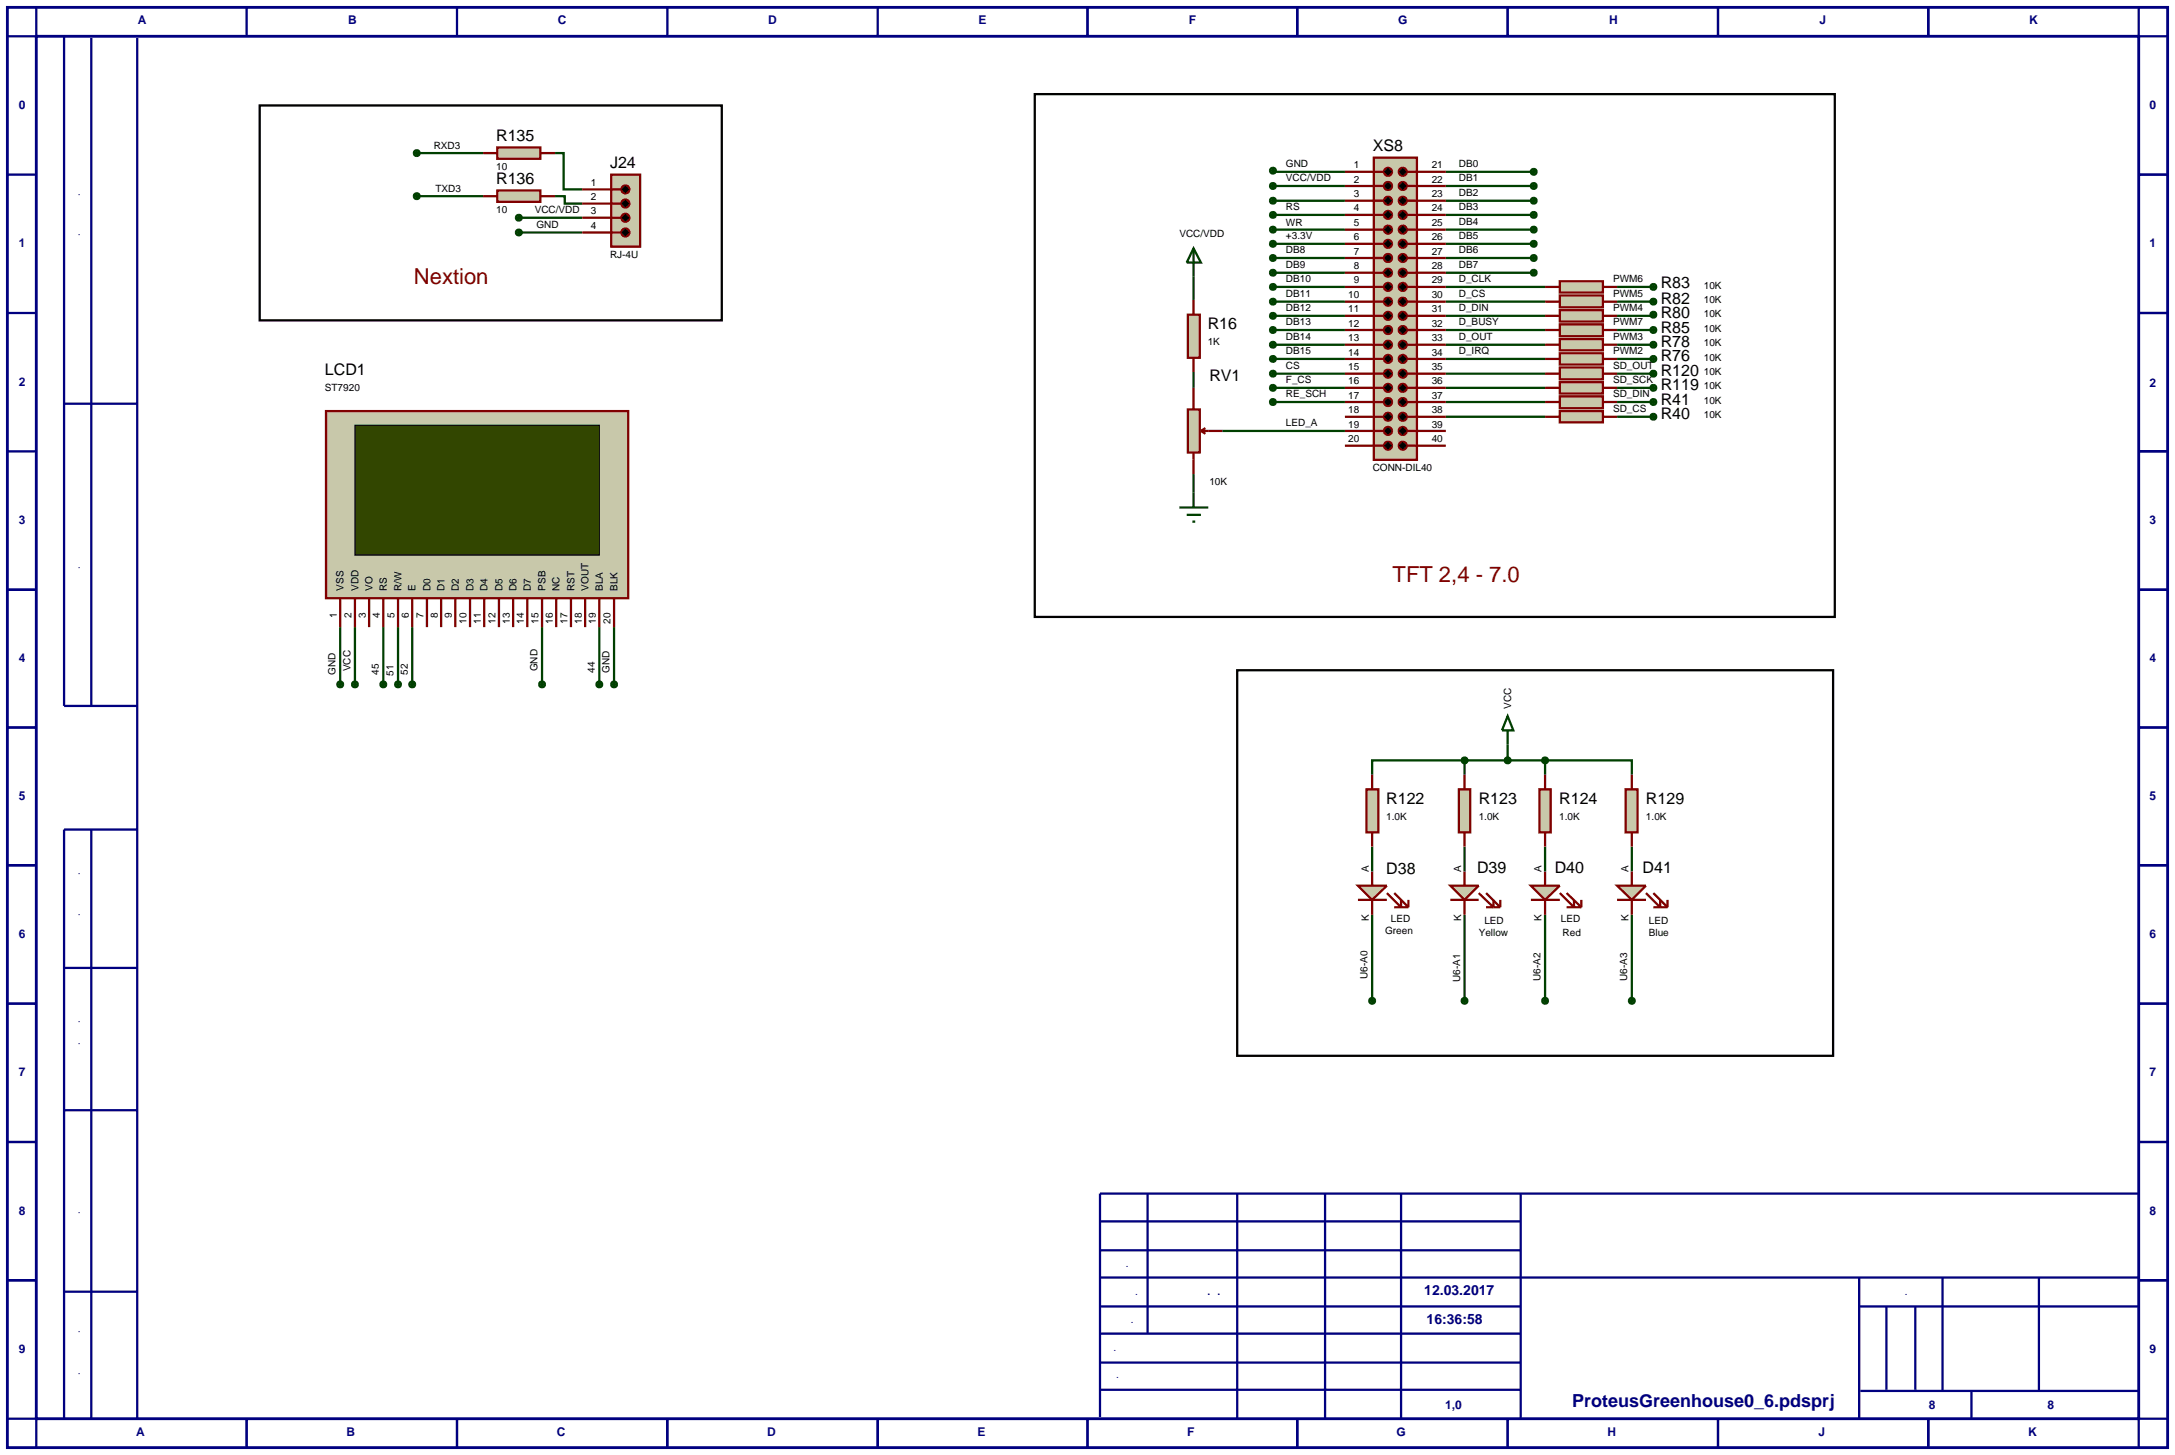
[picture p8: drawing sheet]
<svg xmlns="http://www.w3.org/2000/svg" width="384mm" height="257mm" viewBox="0 0 384 257" stroke-linecap="round" stroke-linejoin="round" font-family="sans-serif">
<path d="M1.3 1.3h381v254h-381zM6.4 6.4h370.8v243.8h-370.8z" fill="none" stroke="#000080" stroke-width=".5"/>
<g fill="none" stroke="#000080" stroke-width=".4">
<path d="M6.4 1.3v5.1h-5.1M11.3 6.4v118.1h12.9M16.1 6.7v117.8M24.2 6.7v243.5M43.5 1.3v5.1M80.6 1.3v5.1M117.7 1.3v5.1M154.8 1.3v5.1M191.8 1.3v5.1M228.8 1.3v5.1M265.9 1.3v5.1M303 1.3v5.1"/>
<path d="M340.1 1.3v5.1M377.2 1.3v5.1h5.1M1.3 30.8h5.1M377.2 30.8h5.1M1.3 55.2h5.1M377.2 55.2h5.1M1.3 79.6h5.1M11.3 71.2h12.9M377.2 79.6h5.1M1.3 104h5.1M377.2 104h5.1M1.3 128.3h5.1"/>
<path d="M377.2 128.3h5.1M1.3 152.6h5.1M16.1 146.3v103.9M24.2 146.3h-12.9v103.9M377.2 152.6h5.1M1.3 177h5.1M11.3 170.7h12.9M377.2 177h5.1M11.3 195.8h12.9M1.3 201.4h5.1M194 215.4h74.2M202.4 210.5v24.7"/>
<path d="M218.2 210.5v39.7M233.7 210.5v39.7M247.1 210.5v39.7M268.2 210.5v39.7M377.2 210.5h-183.2v39.4M377.2 201.4h5.1M1.3 225.8h5.1M11.3 227.8h12.9M194 230.4h74.2M194 225.3h183.2M194 220.5h74.2M194 235.2h74.2"/>
<path d="M327.9 230.4h49.3M327.9 225.3v24.9M332.7 230.4v14.7M337.8 230.4v14.7M342.6 225.3v20M359.6 225.3v20M377.2 225.8h5.1M1.3 250.2h5.1v5.1M43.5 250.2v5.1M80.6 250.2v5.1M117.7 250.2v5.1M154.8 250.2v5.1"/>
<path d="M191.8 250.2v5.1M194 240.3h74.2M194 245.1h74.2M228.8 250.2v5.1M265.9 250.2v5.1M303 250.2v5.1M328.1 245.3h49.1M340.1 250.2v5.1M347.7 245.3v4.9M382.3 250.2h-5.1v5.1"/>
</g>
<g fill="none" stroke="#004000" stroke-width=".4">
<path d="M73.5 27h11.7M73.5 34.6h11.7M91.5 38.4h11.2M97.9 27h1.5v6.4h3.3M97.9 34.6h1.7v1.3h3.1M224.5 30.1v.2h12.7M224.5 32.8h12.7M224.5 35.4h12.7M224.5 37.9h12.7M255 32.8h15.5M255 35.4h15.5M255 37.9h15.5"/>
<path d="M255 30.3h15.5M91.5 41h11.2M210.5 48.8v4.1M224.5 40.5h12.7M224.5 43h12.7M224.5 45.5h12.7M224.5 48.1h12.7M224.5 50.6h12.7M224.5 58.2h12.7M224.5 55.7h12.7M224.5 53.2h12.7M255 40.5h15.5"/>
<path d="M255 43h15.5M255 45.5h15.5M255 48.1h15.5M255 50.6h17.5M255 58.2h17.5M255 55.7h17.5M255 53.2h17.5M285.2 50.6h6.4M285.2 58.2h6.4M285.2 53.2h6.4M291.6 55.5v.2h-6.4M210.5 65.6v2.8"/>
<path d="M215.6 76h21.6M224.5 70.9h12.7M224.5 68.4h12.7M224.5 65.9h12.7M224.5 63.3h12.7M224.5 60.8h12.7M255 70.9h17.5M255 68.4h17.5M255 65.9h17.5M255 63.3h17.5M255 60.8h17.5M255 73.5h17.5"/>
<path d="M285.2 70.9h6.4M285.2 68.4h6.4M285.2 65.9h6.4M285.2 63.3h6.4M285.2 60.8h6.4M285.2 73.5h6.4M210.5 83.6v3.3M60 110.6v10.1M62.6 110.6v10.1M67.6 110.6v10.1M70.2 110.6v10.1M72.7 110.6v10.1"/>
<path d="M95.6 110.6v10.1M105.7 110.6v10.1M108.3 110.6v10.1M258.3 134.1h-16.3v2.5M258.3 134.1v2.5M258.3 134.1h14.2M265.9 131.3v2.8M272.5 134.1h15.3v2.5M272.5 134.1v2.5M242 149.3v4.4M258.3 149.3v4.4M272.5 149.3v4.4"/>
<path d="M287.8 149.3v4.4M242 161.3v15.2M258.3 161.3v15.2M272.5 161.3v15.2M287.8 161.3v15.2"/>
</g>
<path d="M107.8 30.8h5.1v12.7h-5.1z" fill="#c8c8aa" stroke="#800000" stroke-width=".4"/>
<path d="M102.7 33.4h6.9M102.7 35.9h6.9M102.7 38.4h6.9M102.7 41h6.9" fill="none" stroke="#800000" stroke-width=".4"/>
<g fill="#000" stroke="#800000" stroke-width=".4">
<path d="M109.8 32.9l.5-.2-.7 .7zM110.3 32.7a.68 .68 0 0 1 .7 .7zM110.3 34.1l.7-.7a.68 .68 0 0 1-.7 .7zM109.6 33.4l.7 .7a.68 .68 0 0 1-.7-.7z"/>
<path d="M109.8 35.4l.5-.2-.7 .7zM110.3 35.2a.68 .68 0 0 1 .7 .7zM110.3 36.6l.7-.7a.68 .68 0 0 1-.7 .7zM109.6 35.9l.7 .7a.68 .68 0 0 1-.7-.7z"/>
<path d="M109.8 37.9l.5-.2-.7 .7zM110.3 37.7a.68 .68 0 0 1 .7 .7zM111 38.4a.68 .68 0 0 1-.7 .7zM109.6 38.4l.7 .7a.68 .68 0 0 1-.7-.7z"/>
<path d="M109.8 40.5l.5-.2-.7 .7zM110.3 40.3a.68 .68 0 0 1 .7 .7zM111 41a.68 .68 0 0 1-.7 .7zM109.6 41l.7 .7a.68 .68 0 0 1-.7-.7z"/>
</g>
<path d="M109.6 33.4l.7-.7 .7 .7-.7 .7zM110.3 35.2l.7 .7-.7 .7-.7-.7zM110.3 37.7l.7 .7-.7 .7-.7-.7zM109.6 41l.7-.7 .7 .7-.7 .7z" fill="#000"/>
<path d="M91.2 38l.3-.1-.5 .5zM91.5 37.9l.3 .1 .2 .4zM92 38.4l-.1 .3-.4 .2zM91 38.4l.5 .5-.4-.2z" fill="#004000" stroke="#004000" stroke-width=".4"/>
<path d="M91.5 37.9l.5 .5-.5 .5-.5-.5z" fill="#004000"/>
<path d="M91.2 40.6l.3-.1-.5 .5zM91.5 40.5l.3 .1 .2 .4zM92 41l-.1 .3-.4 .2zM91 41l.5 .5-.4-.2z" fill="#004000" stroke="#004000" stroke-width=".4"/>
<path d="M91 41l.5-.5 .5 .5-.5 .5z" fill="#004000"/>
<path d="M87.7 26h7.6v2h-7.6z" fill="#c8c8aa" stroke="#800000" stroke-width=".4"/>
<path d="M85.2 27h2.5M95.3 27h2.6" fill="none" stroke="#800000" stroke-width=".4"/>
<path d="M87.7 33.6h7.6v2h-7.6z" fill="#c8c8aa" stroke="#800000" stroke-width=".4"/>
<path d="M85.2 34.6h2.5M95.3 34.6h2.6" fill="none" stroke="#800000" stroke-width=".4"/>
<path d="M73.2 26.6l.3-.1-.5 .5zM73.5 26.5l.3 .1 .2 .4zM74 27l-.2 .4-.3 .1zM73 27l.5 .5-.4-.2z" fill="#004000" stroke="#004000" stroke-width=".4"/>
<path d="M73 27l.5-.5 .5 .5-.5 .5z" fill="#004000"/>
<path d="M73.2 34.2l.3-.1-.5 .5zM73.5 34.1l.4 .2 .1 .3zM73.5 35.1l.5-.5-.2 .4zM73 34.6l.5 .5-.4-.2z" fill="#004000" stroke="#004000" stroke-width=".4"/>
<path d="M73.5 34.1l.5 .5-.5 .5-.5-.5z" fill="#004000"/>
<path d="M45.8 18.6h81.5v37.9h-81.5z" fill="none" stroke="#000" stroke-width=".4"/>
<path d="M57.5 72.5h53.3v33h-53.3z" fill="#c8c8aa" stroke="#800000" stroke-width=".4"/>
<path d="M62.6 75h43.1v22.9h-43.1z" fill="#324600" stroke="#000" stroke-width=".2"/>
<g fill="none" stroke="#800000" stroke-width=".4">
<path d="M60 105.5v5.1M62.6 105.5v5.1M65.1 105.5v5.1M67.6 105.5v5.1M70.2 105.5v5.1M72.7 105.5v5.1M75.3 105.5v5.1M77.8 105.5v5.1M80.3 105.5v5.1M82.9 105.5v5.1M85.4 105.5v5.1M88 105.5v5.1"/>
<path d="M90.5 105.5v5.1M93 105.5v5.1M95.6 105.5v5.1M98.1 105.5v5.1M100.7 105.5v5.1M103.2 105.5v5.1M105.7 105.5v5.1M108.3 105.5v5.1"/>
</g>
<path d="M59.6 120.4l.4-.2-.5 .5zM60 120.2l.4 .2 .1 .3zM60 121.2l.5-.5-.1 .3zM59.5 120.7l.5 .5-.3-.1z" fill="#004000" stroke="#004000" stroke-width=".4"/>
<path d="M59.5 120.7l.5-.5 .5 .5-.5 .5z" fill="#004000"/>
<path d="M62.2 120.4l.4-.2-.5 .5zM62.6 120.2l.4 .2 .1 .3zM63.1 120.7l-.1 .3-.4 .2zM62.1 120.7l.5 .5-.3-.1z" fill="#004000" stroke="#004000" stroke-width=".4"/>
<path d="M62.1 120.7l.5-.5 .5 .5-.5 .5z" fill="#004000"/>
<path d="M67.3 120.3l.3-.1-.5 .5zM67.6 120.2l.4 .2 .1 .3zM67.6 121.2l.5-.5-.1 .3zM67.1 120.7l.5 .5-.4-.2z" fill="#004000" stroke="#004000" stroke-width=".4"/>
<path d="M67.6 120.2l.5 .5-.5 .5-.5-.5z" fill="#004000"/>
<path d="M108 120.3l.3-.1-.5 .5zM108.3 120.2l.3 .1 .2 .4zM108.8 120.7l-.2 .4-.3 .1zM107.8 120.7l.5 .5-.3-.1z" fill="#004000" stroke="#004000" stroke-width=".4"/>
<path d="M108.3 120.2l.5 .5-.5 .5-.5-.5z" fill="#004000"/>
<path d="M105.4 120.3l.3-.1-.5 .5zM105.7 120.2l.4 .2 .1 .3zM106.2 120.7l-.1 .3-.4 .2zM105.2 120.7l.5 .5-.4-.2z" fill="#004000" stroke="#004000" stroke-width=".4"/>
<path d="M105.7 120.2l.5 .5-.5 .5-.5-.5z" fill="#004000"/>
<path d="M69.9 120.3l.3-.1-.5 .5zM70.2 120.2l.3 .1 .2 .4zM70.7 120.7l-.2 .4-.3 .1zM69.7 120.7l.5 .5-.4-.2z" fill="#004000" stroke="#004000" stroke-width=".4"/>
<path d="M70.2 120.2l.5 .5-.5 .5-.5-.5z" fill="#004000"/>
<path d="M72.3 120.4l.4-.2-.5 .5zM72.7 120.2l.4 .2 .1 .3zM72.7 121.2l.5-.5-.1 .3zM72.2 120.7l.5 .5-.3-.1z" fill="#004000" stroke="#004000" stroke-width=".4"/>
<path d="M72.2 120.7l.5-.5 .5 .5-.5 .5z" fill="#004000"/>
<path d="M95.3 120.3l.3-.1-.5 .5zM95.6 120.2l.3 .1 .2 .4zM96.1 120.7l-.2 .4-.3 .1zM95.1 120.7l.5 .5-.3-.1z" fill="#004000" stroke="#004000" stroke-width=".4"/>
<path d="M95.6 120.2l.5 .5-.5 .5-.5-.5z" fill="#004000"/>
<path d="M242.3 27.8h7.6v53.3h-7.6z" fill="#c8c8aa" stroke="#800000" stroke-width=".4"/>
<g fill="none" stroke="#800000" stroke-width=".4">
<path d="M237.2 30.3h6.9M237.2 32.8h6.9M237.2 35.4h6.9M237.2 37.9h6.9M248.1 30.3h6.9M248.1 32.8h6.9M248.1 35.4h6.9M248.1 37.9h6.9M237.2 40.5h6.9M237.2 43h6.9M237.2 45.5h6.9M237.2 48.1h6.9"/>
<path d="M237.2 50.6h6.9M237.2 53.2h6.9M237.2 55.7h6.9M237.2 58.2h6.9M248.1 40.5h6.9M248.1 43h6.9M248.1 45.5h6.9M248.1 48.1h6.9M248.1 50.6h6.9M248.1 53.2h6.9M248.1 55.7h6.9M248.1 58.2h6.9"/>
<path d="M237.2 60.8h6.9M237.2 63.3h6.9M237.2 65.9h6.9M237.2 68.4h6.9M237.2 70.9h6.9M237.2 73.5h6.9M237.2 76h6.9M237.2 78.6h6.9M248.1 60.8h6.9M248.1 63.3h6.9M248.1 65.9h6.9M248.1 68.4h6.9"/>
<path d="M248.1 70.9h6.9M248.1 73.5h6.9M248.1 76h6.9M248.1 78.6h6.9"/>
</g>
<g fill="#000" stroke="#800000" stroke-width=".4">
<path d="M244.3 29.8l.5-.2-.7 .7zM244.8 29.6a.68 .68 0 0 1 .7 .7zM244.8 31l.7-.7a.68 .68 0 0 1-.7 .7zM244.1 30.3l.7 .7a.68 .68 0 0 1-.7-.7z"/>
<path d="M244.3 32.3l.5-.2-.7 .7zM244.8 32.1a.68 .68 0 0 1 .7 .7zM245.5 32.8a.68 .68 0 0 1-.7 .7zM244.1 32.8l.7 .7a.68 .68 0 0 1-.7-.7z"/>
<path d="M244.3 34.9l.5-.2-.7 .7zM244.8 34.7a.68 .68 0 0 1 .7 .7zM245.5 35.4a.68 .68 0 0 1-.7 .7zM244.1 35.4l.7 .7a.68 .68 0 0 1-.7-.7z"/>
<path d="M244.3 37.4l.5-.2-.7 .7zM244.8 37.2a.68 .68 0 0 1 .7 .7zM244.8 38.6l.7-.7a.68 .68 0 0 1-.7 .7zM244.1 37.9l.7 .7a.68 .68 0 0 1-.7-.7z"/>
<path d="M246.9 29.8l.5-.2-.7 .7zM247.4 29.6a.68 .68 0 0 1 .7 .7zM247.4 31l.7-.7a.68 .68 0 0 1-.7 .7zM246.7 30.3l.7 .7a.68 .68 0 0 1-.7-.7z"/>
<path d="M246.9 32.3l.5-.2-.7 .7zM247.4 32.1a.68 .68 0 0 1 .7 .7zM248.1 32.8a.68 .68 0 0 1-.7 .7zM246.7 32.8l.7 .7a.68 .68 0 0 1-.7-.7z"/>
<path d="M246.9 34.9l.5-.2-.7 .7zM247.4 34.7a.68 .68 0 0 1 .7 .7zM248.1 35.4a.68 .68 0 0 1-.7 .7zM246.7 35.4l.7 .7a.68 .68 0 0 1-.7-.7z"/>
<path d="M246.9 37.4l.5-.2-.7 .7zM247.4 37.2a.68 .68 0 0 1 .7 .7zM247.4 38.6l.7-.7a.68 .68 0 0 1-.7 .7zM246.7 37.9l.7 .7a.68 .68 0 0 1-.7-.7z"/>
<path d="M244.3 40l.5-.2-.7 .7zM244.8 39.8a.68 .68 0 0 1 .7 .7zM244.8 41.2l.7-.7a.68 .68 0 0 1-.7 .7zM244.1 40.5l.7 .7a.68 .68 0 0 1-.7-.7z"/>
<path d="M244.3 42.5l.5-.2-.7 .7zM244.8 42.3a.68 .68 0 0 1 .7 .7zM244.8 43.7l.7-.7a.68 .68 0 0 1-.7 .7zM244.1 43l.7 .7a.68 .68 0 0 1-.7-.7z"/>
<path d="M244.3 45l.5-.2-.7 .7zM244.8 44.8a.68 .68 0 0 1 .7 .7zM245.5 45.5a.68 .68 0 0 1-.7 .7zM244.1 45.5l.7 .7a.68 .68 0 0 1-.7-.7z"/>
<path d="M244.3 47.6l.5-.2-.7 .7zM244.8 47.4a.68 .68 0 0 1 .7 .7zM245.5 48.1a.68 .68 0 0 1-.7 .7zM244.1 48.1l.7 .7a.68 .68 0 0 1-.7-.7z"/>
<path d="M244.3 50.1l.5-.2-.7 .7zM244.8 49.9a.68 .68 0 0 1 .7 .7zM244.8 51.3l.7-.7a.68 .68 0 0 1-.7 .7zM244.1 50.6l.7 .7a.68 .68 0 0 1-.7-.7z"/>
<path d="M244.3 52.7l.5-.2-.7 .7zM244.8 52.5a.68 .68 0 0 1 .7 .7zM244.8 53.9l.7-.7a.68 .68 0 0 1-.7 .7zM244.1 53.2l.7 .7a.68 .68 0 0 1-.7-.7z"/>
<path d="M244.3 55.2l.5-.2-.7 .7zM244.8 55a.68 .68 0 0 1 .7 .7zM244.8 56.4l.7-.7a.68 .68 0 0 1-.7 .7zM244.1 55.7l.7 .7a.68 .68 0 0 1-.7-.7z"/>
<path d="M244.3 57.7l.5-.2-.7 .7zM244.8 57.5a.68 .68 0 0 1 .7 .7zM245.5 58.2a.68 .68 0 0 1-.7 .7zM244.1 58.2l.7 .7a.68 .68 0 0 1-.7-.7z"/>
<path d="M246.9 40l.5-.2-.7 .7zM247.4 39.8a.68 .68 0 0 1 .7 .7zM247.4 41.2l.7-.7a.68 .68 0 0 1-.7 .7zM246.7 40.5l.7 .7a.68 .68 0 0 1-.7-.7z"/>
<path d="M246.9 42.5l.5-.2-.7 .7zM247.4 42.3a.68 .68 0 0 1 .7 .7zM247.4 43.7l.7-.7a.68 .68 0 0 1-.7 .7zM246.7 43l.7 .7a.68 .68 0 0 1-.7-.7z"/>
<path d="M246.9 45l.5-.2-.7 .7zM247.4 44.8a.68 .68 0 0 1 .7 .7zM248.1 45.5a.68 .68 0 0 1-.7 .7zM246.7 45.5l.7 .7a.68 .68 0 0 1-.7-.7z"/>
<path d="M246.9 47.6l.5-.2-.7 .7zM247.4 47.4a.68 .68 0 0 1 .7 .7zM248.1 48.1a.68 .68 0 0 1-.7 .7zM246.7 48.1l.7 .7a.68 .68 0 0 1-.7-.7z"/>
<path d="M246.9 50.1l.5-.2-.7 .7zM247.4 49.9a.68 .68 0 0 1 .7 .7zM247.4 51.3l.7-.7a.68 .68 0 0 1-.7 .7zM246.7 50.6l.7 .7a.68 .68 0 0 1-.7-.7z"/>
<path d="M246.9 52.7l.5-.2-.7 .7zM247.4 52.5a.68 .68 0 0 1 .7 .7zM247.4 53.9l.7-.7a.68 .68 0 0 1-.7 .7zM246.7 53.2l.7 .7a.68 .68 0 0 1-.7-.7z"/>
<path d="M246.9 55.2l.5-.2-.7 .7zM247.4 55a.68 .68 0 0 1 .7 .7zM247.4 56.4l.7-.7a.68 .68 0 0 1-.7 .7zM246.7 55.7l.7 .7a.68 .68 0 0 1-.7-.7z"/>
<path d="M246.9 57.7l.5-.2-.7 .7zM247.4 57.5a.68 .68 0 0 1 .7 .7zM248.1 58.2a.68 .68 0 0 1-.7 .7zM246.7 58.2l.7 .7a.68 .68 0 0 1-.7-.7z"/>
<path d="M244.3 60.3l.5-.2-.7 .7zM244.8 60.1a.68 .68 0 0 1 .7 .7zM245.5 60.8a.68 .68 0 0 1-.7 .7zM244.1 60.8l.7 .7a.68 .68 0 0 1-.7-.7z"/>
<path d="M244.3 62.8l.5-.2-.7 .7zM244.8 62.6a.68 .68 0 0 1 .7 .7zM244.8 64l.7-.7a.68 .68 0 0 1-.7 .7zM244.1 63.3l.7 .7a.68 .68 0 0 1-.7-.7z"/>
<path d="M244.3 65.4l.5-.2-.7 .7zM244.8 65.2a.68 .68 0 0 1 .7 .7zM244.8 66.6l.7-.7a.68 .68 0 0 1-.7 .7zM244.1 65.9l.7 .7a.68 .68 0 0 1-.7-.7z"/>
<path d="M244.3 67.9l.5-.2-.7 .7zM244.8 67.7a.68 .68 0 0 1 .7 .7zM244.8 69.1l.7-.7a.68 .68 0 0 1-.7 .7zM244.1 68.4l.7 .7a.68 .68 0 0 1-.7-.7z"/>
<path d="M244.3 70.4l.5-.2-.7 .7zM244.8 70.2a.68 .68 0 0 1 .7 .7zM245.5 70.9a.68 .68 0 0 1-.7 .7zM244.1 70.9l.7 .7a.68 .68 0 0 1-.7-.7z"/>
<path d="M244.3 73l.5-.2-.7 .7zM244.8 72.8a.68 .68 0 0 1 .7 .7zM245.5 73.5a.68 .68 0 0 1-.7 .7zM244.1 73.5l.7 .7a.68 .68 0 0 1-.7-.7z"/>
<path d="M244.3 75.5l.5-.2-.7 .7zM244.8 75.3a.68 .68 0 0 1 .7 .7zM244.8 76.7l.7-.7a.68 .68 0 0 1-.7 .7zM244.1 76l.7 .7a.68 .68 0 0 1-.7-.7z"/>
<path d="M244.3 78.1l.5-.2-.7 .7zM244.8 77.9a.68 .68 0 0 1 .7 .7zM244.8 79.3l.7-.7a.68 .68 0 0 1-.7 .7zM244.1 78.6l.7 .7a.68 .68 0 0 1-.7-.7z"/>
<path d="M246.9 60.3l.5-.2-.7 .7zM247.4 60.1a.68 .68 0 0 1 .7 .7zM248.1 60.8a.68 .68 0 0 1-.7 .7zM246.7 60.8l.7 .7a.68 .68 0 0 1-.7-.7z"/>
<path d="M246.9 62.8l.5-.2-.7 .7zM247.4 62.6a.68 .68 0 0 1 .7 .7zM247.4 64l.7-.7a.68 .68 0 0 1-.7 .7zM246.7 63.3l.7 .7a.68 .68 0 0 1-.7-.7z"/>
<path d="M246.9 65.4l.5-.2-.7 .7zM247.4 65.2a.68 .68 0 0 1 .7 .7zM247.4 66.6l.7-.7a.68 .68 0 0 1-.7 .7zM246.7 65.9l.7 .7a.68 .68 0 0 1-.7-.7z"/>
<path d="M246.9 67.9l.5-.2-.7 .7zM247.4 67.7a.68 .68 0 0 1 .7 .7zM247.4 69.1l.7-.7a.68 .68 0 0 1-.7 .7zM246.7 68.4l.7 .7a.68 .68 0 0 1-.7-.7z"/>
<path d="M246.9 70.4l.5-.2-.7 .7zM247.4 70.2a.68 .68 0 0 1 .7 .7zM248.1 70.9a.68 .68 0 0 1-.7 .7zM246.7 70.9l.7 .7a.68 .68 0 0 1-.7-.7z"/>
<path d="M246.9 73l.5-.2-.7 .7zM247.4 72.8a.68 .68 0 0 1 .7 .7zM247.4 74.2l.7-.7a.68 .68 0 0 1-.7 .7zM246.7 73.5l.7 .7a.68 .68 0 0 1-.7-.7z"/>
<path d="M246.9 75.5l.5-.2-.7 .7zM247.4 75.3a.68 .68 0 0 1 .7 .7zM247.4 76.7l.7-.7a.68 .68 0 0 1-.7 .7zM246.7 76l.7 .7a.68 .68 0 0 1-.7-.7z"/>
<path d="M246.9 78.1l.5-.2-.7 .7zM247.4 77.9a.68 .68 0 0 1 .7 .7zM247.4 79.3l.7-.7a.68 .68 0 0 1-.7 .7zM246.7 78.6l.7 .7a.68 .68 0 0 1-.7-.7z"/>
</g>
<g fill="#000">
<path d="M244.8 29.6l.7 .7-.7 .7-.7-.7zM244.1 32.8l.7-.7 .7 .7-.7 .7zM244.1 35.4l.7-.7 .7 .7-.7 .7zM244.1 37.9l.7-.7 .7 .7-.7 .7zM247.4 29.6l.7 .7-.7 .7-.7-.7zM246.7 32.8l.7-.7 .7 .7-.7 .7zM246.7 35.4l.7-.7 .7 .7-.7 .7zM246.7 37.9l.7-.7 .7 .7-.7 .7zM244.1 40.5l.7-.7 .7 .7-.7 .7zM244.8 42.3l.7 .7-.7 .7-.7-.7zM244.1 45.5l.7-.7 .7 .7-.7 .7zM244.1 48.1l.7-.7 .7 .7-.7 .7z"/>
<path d="M244.1 50.6l.7-.7 .7 .7-.7 .7zM244.1 53.2l.7-.7 .7 .7-.7 .7zM244.8 55l.7 .7-.7 .7-.7-.7zM244.1 58.2l.7-.7 .7 .7-.7 .7zM246.7 40.5l.7-.7 .7 .7-.7 .7zM247.4 42.3l.7 .7-.7 .7-.7-.7zM246.7 45.5l.7-.7 .7 .7-.7 .7zM247.4 47.4l.7 .7-.7 .7-.7-.7zM246.7 50.6l.7-.7 .7 .7-.7 .7zM246.7 53.2l.7-.7 .7 .7-.7 .7zM247.4 55l.7 .7-.7 .7-.7-.7zM247.4 57.5l.7 .7-.7 .7-.7-.7z"/>
<path d="M244.1 60.8l.7-.7 .7 .7-.7 .7zM244.1 63.3l.7-.7 .7 .7-.7 .7zM244.1 65.9l.7-.7 .7 .7-.7 .7zM244.8 67.7l.7 .7-.7 .7-.7-.7zM244.1 70.9l.7-.7 .7 .7-.7 .7zM244.1 73.5l.7-.7 .7 .7-.7 .7zM244.1 76l.7-.7 .7 .7-.7 .7zM244.1 78.6l.7-.7 .7 .7-.7 .7zM246.7 60.8l.7-.7 .7 .7-.7 .7zM246.7 63.3l.7-.7 .7 .7-.7 .7zM246.7 65.9l.7-.7 .7 .7-.7 .7zM247.4 67.7l.7 .7-.7 .7-.7-.7z"/>
<path d="M246.7 70.9l.7-.7 .7 .7-.7 .7zM247.4 72.8l.7 .7-.7 .7-.7-.7zM247.4 75.3l.7 .7-.7 .7-.7-.7zM246.7 78.6l.7-.7 .7 .7-.7 .7z"/>
</g>
<path d="M224.2 29.7l.3-.1-.5 .5zM224.5 29.6l.4 .2 .1 .3zM225 30.1l-.2 .4-.3 .1zM224 30.1l.5 .5-.4-.2z" fill="#004000" stroke="#004000" stroke-width=".4"/>
<path d="M224.5 29.6l.5 .5-.5 .5-.5-.5z" fill="#004000"/>
<path d="M224.1 32.5l.4-.2-.5 .5zM224.5 32.3l.3 .1 .2 .4zM225 32.8l-.1 .3-.4 .2zM224 32.8l.5 .5-.4-.2z" fill="#004000" stroke="#004000" stroke-width=".4"/>
<path d="M224 32.8l.5-.5 .5 .5-.5 .5z" fill="#004000"/>
<path d="M224.1 35.1l.4-.2-.5 .5zM224.5 34.9l.3 .1 .2 .4zM225 35.4l-.1 .3-.4 .2zM224 35.4l.5 .5-.4-.2z" fill="#004000" stroke="#004000" stroke-width=".4"/>
<path d="M224 35.4l.5-.5 .5 .5-.5 .5z" fill="#004000"/>
<path d="M224.2 37.5l.3-.1-.5 .5zM224.5 37.4l.3 .1 .2 .4zM225 37.9l-.1 .3-.4 .2zM224 37.9l.5 .5-.4-.2z" fill="#004000" stroke="#004000" stroke-width=".4"/>
<path d="M224 37.9l.5-.5 .5 .5-.5 .5z" fill="#004000"/>
<path d="M224.1 40.2l.4-.2-.5 .5zM224.5 40l.3 .1 .2 .4zM225 40.5l-.1 .3-.4 .2zM224 40.5l.5 .5-.4-.2z" fill="#004000" stroke="#004000" stroke-width=".4"/>
<path d="M224 40.5l.5-.5 .5 .5-.5 .5z" fill="#004000"/>
<path d="M224.2 42.6l.3-.1-.5 .5zM224.5 42.5l.4 .2 .1 .3zM225 43l-.2 .4-.3 .1zM224 43l.5 .5-.4-.2z" fill="#004000" stroke="#004000" stroke-width=".4"/>
<path d="M224.5 42.5l.5 .5-.5 .5-.5-.5z" fill="#004000"/>
<path d="M224.1 45.2l.4-.2-.5 .5zM224.5 45l.3 .1 .2 .4zM225 45.5l-.1 .3-.4 .2zM224 45.5l.5 .5-.4-.2z" fill="#004000" stroke="#004000" stroke-width=".4"/>
<path d="M224 45.5l.5-.5 .5 .5-.5 .5z" fill="#004000"/>
<path d="M224.1 47.8l.4-.2-.5 .5zM224.5 47.6l.3 .1 .2 .4zM225 48.1l-.1 .3-.4 .2zM224 48.1l.5 .5-.4-.2z" fill="#004000" stroke="#004000" stroke-width=".4"/>
<path d="M224.5 47.6l.5 .5-.5 .5-.5-.5z" fill="#004000"/>
<path d="M224.2 50.2l.3-.1-.5 .5zM224.5 50.1l.3 .1 .2 .4zM225 50.6l-.1 .3-.4 .2zM224 50.6l.5 .5-.4-.2z" fill="#004000" stroke="#004000" stroke-width=".4"/>
<path d="M224.5 50.1l.5 .5-.5 .5-.5-.5z" fill="#004000"/>
<path d="M224.1 70.6l.4-.2-.5 .5zM224.5 70.4l.3 .1 .2 .4zM225 70.9l-.1 .3-.4 .2zM224 70.9l.5 .5-.4-.2z" fill="#004000" stroke="#004000" stroke-width=".4"/>
<path d="M224 70.9l.5-.5 .5 .5-.5 .5z" fill="#004000"/>
<path d="M224.2 68l.3-.1-.5 .5zM224.5 67.9l.4 .2 .1 .3zM225 68.4l-.2 .4-.3 .1zM224 68.4l.5 .5-.4-.2z" fill="#004000" stroke="#004000" stroke-width=".4"/>
<path d="M224.5 67.9l.5 .5-.5 .5-.5-.5z" fill="#004000"/>
<path d="M224.1 65.6l.4-.2-.5 .5zM224.5 65.4l.3 .1 .2 .4zM225 65.9l-.1 .3-.4 .2zM224 65.9l.5 .5-.4-.2z" fill="#004000" stroke="#004000" stroke-width=".4"/>
<path d="M224 65.9l.5-.5 .5 .5-.5 .5z" fill="#004000"/>
<path d="M224.1 63l.4-.2-.5 .5zM224.5 62.8l.3 .1 .2 .4zM225 63.3l-.1 .3-.4 .2zM224 63.3l.5 .5-.4-.2z" fill="#004000" stroke="#004000" stroke-width=".4"/>
<path d="M224 63.3l.5-.5 .5 .5-.5 .5z" fill="#004000"/>
<path d="M224.1 60.5l.4-.2-.5 .5zM224.5 60.3l.3 .1 .2 .4zM225 60.8l-.1 .3-.4 .2zM224 60.8l.5 .5-.4-.2z" fill="#004000" stroke="#004000" stroke-width=".4"/>
<path d="M224 60.8l.5-.5 .5 .5-.5 .5z" fill="#004000"/>
<path d="M224.1 57.9l.4-.2-.5 .5zM224.5 57.7l.3 .1 .2 .4zM225 58.2l-.1 .3-.4 .2zM224 58.2l.5 .5-.4-.2z" fill="#004000" stroke="#004000" stroke-width=".4"/>
<path d="M224 58.2l.5-.5 .5 .5-.5 .5z" fill="#004000"/>
<path d="M224.2 55.3l.3-.1-.5 .5zM224.5 55.2l.4 .2 .1 .3zM225 55.7l-.2 .4-.3 .1zM224 55.7l.5 .5-.4-.2z" fill="#004000" stroke="#004000" stroke-width=".4"/>
<path d="M224.5 55.2l.5 .5-.5 .5-.5-.5z" fill="#004000"/>
<path d="M224.2 52.8l.3-.1-.5 .5zM224.5 52.7l.3 .1 .2 .4zM225 53.2l-.1 .3-.4 .2zM224 53.2l.5 .5-.4-.2z" fill="#004000" stroke="#004000" stroke-width=".4"/>
<path d="M224 53.2l.5-.5 .5 .5-.5 .5z" fill="#004000"/>
<path d="M209.5 72.2h2.1v7.6h-2.1z" fill="#c8c8aa" stroke="#800000" stroke-width=".4"/>
<path d="M210.5 68.4v3.8M210.5 79.8v3.8M211.8 76l.8 .5M211.8 76h3.8M212.6 75.5l-.8 .5" fill="none" stroke="#800000" stroke-width=".4"/>
<path d="M210.5 43.8l1.3 2.5h-2.5zM210.5 43.8v5M208 89.5h5.1M209.3 90.8h2.5M210.3 92h.5M210.5 86.9v2.6" fill="none" stroke="#004000" stroke-width=".4"/>
<path d="M270.2 29.9l.3-.1-.5 .5zM270.5 29.8l.4 .2 .1 .3zM270.5 30.8l.5-.5-.2 .4zM270 30.3l.5 .5-.3-.1z" fill="#004000" stroke="#004000" stroke-width=".4"/>
<path d="M270.5 29.8l.5 .5-.5 .5-.5-.5z" fill="#004000"/>
<path d="M270.1 32.5l.4-.2-.5 .5zM270.5 32.3l.4 .2 .1 .3zM271 32.8l-.1 .3-.4 .2zM270 32.8l.5 .5-.3-.1z" fill="#004000" stroke="#004000" stroke-width=".4"/>
<path d="M270 32.8l.5-.5 .5 .5-.5 .5z" fill="#004000"/>
<path d="M270.1 35.1l.4-.2-.5 .5zM270.5 34.9l.4 .2 .1 .3zM271 35.4l-.1 .3-.4 .2zM270 35.4l.5 .5-.4-.2z" fill="#004000" stroke="#004000" stroke-width=".4"/>
<path d="M270 35.4l.5-.5 .5 .5-.5 .5z" fill="#004000"/>
<path d="M270.1 37.6l.4-.2-.5 .5zM270.5 37.4l.3 .1 .2 .4zM270.5 38.4l.5-.5-.1 .3zM270 37.9l.5 .5-.3-.1z" fill="#004000" stroke="#004000" stroke-width=".4"/>
<path d="M270 37.9l.5-.5 .5 .5-.5 .5z" fill="#004000"/>
<path d="M270.1 40.2l.4-.2-.5 .5zM270.5 40l.3 .1 .2 .4zM270.5 41l.5-.5-.1 .3zM270 40.5l.5 .5-.3-.1z" fill="#004000" stroke="#004000" stroke-width=".4"/>
<path d="M270 40.5l.5-.5 .5 .5-.5 .5z" fill="#004000"/>
<path d="M270.2 42.6l.3-.1-.5 .5zM270.5 42.5l.4 .2 .1 .3zM270.5 43.5l.5-.5-.2 .4zM270 43l.5 .5-.3-.1z" fill="#004000" stroke="#004000" stroke-width=".4"/>
<path d="M270.5 42.5l.5 .5-.5 .5-.5-.5z" fill="#004000"/>
<path d="M270.1 45.2l.4-.2-.5 .5zM270.5 45l.4 .2 .1 .3zM271 45.5l-.1 .3-.4 .2zM270 45.5l.5 .5-.3-.1z" fill="#004000" stroke="#004000" stroke-width=".4"/>
<path d="M270 45.5l.5-.5 .5 .5-.5 .5z" fill="#004000"/>
<path d="M270.1 47.8l.4-.2-.5 .5zM270.5 47.6l.4 .2 .1 .3zM271 48.1l-.1 .3-.4 .2zM270 48.1l.5 .5-.4-.2z" fill="#004000" stroke="#004000" stroke-width=".4"/>
<path d="M270 48.1l.5-.5 .5 .5-.5 .5z" fill="#004000"/>
<path d="M275.1 49.6h7.6v2h-7.6z" fill="#c8c8aa" stroke="#800000" stroke-width=".4"/>
<path d="M272.5 50.6h2.6M282.7 50.6h2.5" fill="none" stroke="#800000" stroke-width=".4"/>
<path d="M275.1 52.1h7.6v2.1h-7.6z" fill="#c8c8aa" stroke="#800000" stroke-width=".4"/>
<path d="M272.5 53.2h2.6M282.7 53.2h2.5" fill="none" stroke="#800000" stroke-width=".4"/>
<path d="M275.1 54.7h7.6v2h-7.6z" fill="#c8c8aa" stroke="#800000" stroke-width=".4"/>
<path d="M272.5 55.7h2.6M282.7 55.7h2.5" fill="none" stroke="#800000" stroke-width=".4"/>
<path d="M275.1 57.2h7.6v2.1h-7.6z" fill="#c8c8aa" stroke="#800000" stroke-width=".4"/>
<path d="M272.5 58.2h2.6M282.7 58.2h2.5" fill="none" stroke="#800000" stroke-width=".4"/>
<path d="M275.1 59.8h7.6v2h-7.6z" fill="#c8c8aa" stroke="#800000" stroke-width=".4"/>
<path d="M272.5 60.8h2.6M282.7 60.8h2.5" fill="none" stroke="#800000" stroke-width=".4"/>
<path d="M275.1 62.3h7.6v2h-7.6z" fill="#c8c8aa" stroke="#800000" stroke-width=".4"/>
<path d="M272.5 63.3h2.6M282.7 63.3h2.5" fill="none" stroke="#800000" stroke-width=".4"/>
<path d="M291.2 50.3l.4-.2-.5 .5zM291.6 50.1l.3 .1 .2 .4zM292.1 50.6l-.1 .3-.4 .2zM291.1 50.6l.5 .5-.3-.1z" fill="#004000" stroke="#004000" stroke-width=".4"/>
<path d="M291.1 50.6l.5-.5 .5 .5-.5 .5z" fill="#004000"/>
<path d="M291.2 52.9l.4-.2-.5 .5zM291.6 52.7l.3 .1 .2 .4zM292.1 53.2l-.1 .3-.4 .2zM291.1 53.2l.5 .5-.3-.1z" fill="#004000" stroke="#004000" stroke-width=".4"/>
<path d="M291.1 53.2l.5-.5 .5 .5-.5 .5z" fill="#004000"/>
<path d="M291.3 55.1l.3-.1-.5 .5zM291.6 55l.4 .2 .1 .3zM292.1 55.5l-.1 .3-.4 .2zM291.1 55.5l.5 .5-.3-.1z" fill="#004000" stroke="#004000" stroke-width=".4"/>
<path d="M291.1 55.5l.5-.5 .5 .5-.5 .5z" fill="#004000"/>
<path d="M291.2 57.9l.4-.2-.5 .5zM291.6 57.7l.4 .2 .1 .3zM292.1 58.2l-.1 .3-.4 .2zM291.1 58.2l.5 .5-.3-.1z" fill="#004000" stroke="#004000" stroke-width=".4"/>
<path d="M291.1 58.2l.5-.5 .5 .5-.5 .5z" fill="#004000"/>
<path d="M291.2 60.5l.4-.2-.5 .5zM291.6 60.3l.4 .2 .1 .3zM292.1 60.8l-.1 .3-.4 .2zM291.1 60.8l.5 .5-.4-.2z" fill="#004000" stroke="#004000" stroke-width=".4"/>
<path d="M291.1 60.8l.5-.5 .5 .5-.5 .5z" fill="#004000"/>
<path d="M291.2 63l.4-.2-.5 .5zM291.6 62.8l.3 .1 .2 .4zM292.1 63.3l-.1 .3-.4 .2zM291.1 63.3l.5 .5-.3-.1z" fill="#004000" stroke="#004000" stroke-width=".4"/>
<path d="M291.1 63.3l.5-.5 .5 .5-.5 .5z" fill="#004000"/>
<path d="M209.5 55.5h2.1v7.6h-2.1z" fill="#c8c8aa" stroke="#800000" stroke-width=".4"/>
<path d="M210.5 52.9v2.6M210.5 63.1v2.5" fill="none" stroke="#800000" stroke-width=".4"/>
<path d="M275.1 64.8h7.6v2.1h-7.6z" fill="#c8c8aa" stroke="#800000" stroke-width=".4"/>
<path d="M272.5 65.9h2.6M282.7 65.9h2.5" fill="none" stroke="#800000" stroke-width=".4"/>
<path d="M291.2 65.6l.4-.2-.5 .5zM291.6 65.4l.3 .1 .2 .4zM292.1 65.9l-.1 .3-.4 .2zM291.1 65.9l.5 .5-.3-.1z" fill="#004000" stroke="#004000" stroke-width=".4"/>
<path d="M291.1 65.9l.5-.5 .5 .5-.5 .5z" fill="#004000"/>
<path d="M275.1 67.4h7.6v2h-7.6z" fill="#c8c8aa" stroke="#800000" stroke-width=".4"/>
<path d="M272.5 68.4h2.6M282.7 68.4h2.5" fill="none" stroke="#800000" stroke-width=".4"/>
<path d="M291.3 68l.3-.1-.5 .5zM291.6 67.9l.4 .2 .1 .3zM292.1 68.4l-.1 .3-.4 .2zM291.1 68.4l.5 .5-.3-.1z" fill="#004000" stroke="#004000" stroke-width=".4"/>
<path d="M291.6 67.9l.5 .5-.5 .5-.5-.5z" fill="#004000"/>
<path d="M275.1 69.9h7.6v2.1h-7.6z" fill="#c8c8aa" stroke="#800000" stroke-width=".4"/>
<path d="M272.5 70.9h2.6M282.7 70.9h2.5" fill="none" stroke="#800000" stroke-width=".4"/>
<path d="M291.2 70.6l.4-.2-.5 .5zM291.6 70.4l.4 .2 .1 .3zM292.1 70.9l-.1 .3-.4 .2zM291.1 70.9l.5 .5-.3-.1z" fill="#004000" stroke="#004000" stroke-width=".4"/>
<path d="M291.1 70.9l.5-.5 .5 .5-.5 .5z" fill="#004000"/>
<path d="M275.1 72.5h7.6v2h-7.6z" fill="#c8c8aa" stroke="#800000" stroke-width=".4"/>
<path d="M272.5 73.5h2.6M282.7 73.5h2.5" fill="none" stroke="#800000" stroke-width=".4"/>
<path d="M291.2 73.2l.4-.2-.5 .5zM291.6 73l.4 .2 .1 .3zM292.1 73.5l-.1 .3-.4 .2zM291.1 73.5l.5 .5-.4-.2z" fill="#004000" stroke="#004000" stroke-width=".4"/>
<path d="M291.1 73.5l.5-.5 .5 .5-.5 .5z" fill="#004000"/>
<path d="M182.5 16.6h141.1v92.2h-141.1z" fill="none" stroke="#000" stroke-width=".4"/>
<path d="M239.5 156.2h5.1l-2.6 2.5z" fill="#c8c8aa" stroke="#800000" stroke-width=".4"/>
<path d="M239.5 158.7h5.1M242 153.7v2.5M242 158.7v2.6M244.6 157.5l2.5 2.5v-1.3M245.9 157.5l2.5 2.5M245.9 160h2.5M248.4 158.7v1.3" fill="none" stroke="#800000" stroke-width=".4"/>
<path d="M241 139.2h2.1v7.6h-2.1z" fill="#c8c8aa" stroke="#800000" stroke-width=".4"/>
<path d="M242 136.6v2.6M242 146.8v2.5" fill="none" stroke="#800000" stroke-width=".4"/>
<path d="M241.6 176.2l.4-.2-.5 .5zM242 176l.4 .2 .1 .3zM242 177l.5-.5-.2 .4zM241.5 176.5l.5 .5-.3-.1z" fill="#004000" stroke="#004000" stroke-width=".4"/>
<path d="M242 176l.5 .5-.5 .5-.5-.5z" fill="#004000"/>
<path d="M255.8 156.2h5l-2.5 2.5z" fill="#c8c8aa" stroke="#800000" stroke-width=".4"/>
<path d="M255.8 158.7h5M258.3 153.7v2.5M258.3 158.7v2.6M260.8 157.5l2.6 2.5v-1.3M262.1 157.5l2.5 2.5M262.1 160h2.5M264.6 158.7v1.3" fill="none" stroke="#800000" stroke-width=".4"/>
<path d="M257.3 139.2h2v7.6h-2z" fill="#c8c8aa" stroke="#800000" stroke-width=".4"/>
<path d="M258.3 136.6v2.6M258.3 146.8v2.5" fill="none" stroke="#800000" stroke-width=".4"/>
<path d="M257.9 176.2l.4-.2-.5 .5zM258.3 176l.4 .2 .1 .3zM258.8 176.5l-.1 .3-.4 .2zM257.8 176.5l.5 .5-.3-.1z" fill="#004000" stroke="#004000" stroke-width=".4"/>
<path d="M257.8 176.5l.5-.5 .5 .5-.5 .5z" fill="#004000"/>
<path d="M270 156.2h5.1l-2.6 2.5z" fill="#c8c8aa" stroke="#800000" stroke-width=".4"/>
<path d="M270 158.7h5.1M272.5 153.7v2.5M272.5 158.7v2.6M275.1 157.5l2.5 2.5v-1.3M276.3 157.5l2.6 2.5M276.3 160h2.6M278.9 158.7v1.3" fill="none" stroke="#800000" stroke-width=".4"/>
<path d="M271.5 139.2h2v7.6h-2z" fill="#c8c8aa" stroke="#800000" stroke-width=".4"/>
<path d="M272.5 136.6v2.6M272.5 146.8v2.5" fill="none" stroke="#800000" stroke-width=".4"/>
<path d="M272.1 176.2l.4-.2-.5 .5zM272.5 176l.4 .2 .1 .3zM272.5 177l.5-.5-.2 .4zM272 176.5l.5 .5-.4-.2z" fill="#004000" stroke="#004000" stroke-width=".4"/>
<path d="M272.5 176l.5 .5-.5 .5-.5-.5z" fill="#004000"/>
<path d="M285.2 156.2h5.1l-2.5 2.5z" fill="#c8c8aa" stroke="#800000" stroke-width=".4"/>
<path d="M285.2 158.7h5.1M287.8 153.7v2.5M287.8 158.7v2.6M290.3 157.5l2.5 2.5v-1.3M291.6 157.5l2.5 2.5M291.6 160h2.5M294.1 158.7v1.3" fill="none" stroke="#800000" stroke-width=".4"/>
<path d="M286.7 139.2h2.1v7.6h-2.1z" fill="#c8c8aa" stroke="#800000" stroke-width=".4"/>
<path d="M287.8 136.6v2.6M287.8 146.8v2.5" fill="none" stroke="#800000" stroke-width=".4"/>
<path d="M287.4 176.2l.4-.2-.5 .5zM287.8 176l.4 .2 .1 .3zM287.8 177l.5-.5-.2 .4zM287.3 176.5l.5 .5-.4-.2z" fill="#004000" stroke="#004000" stroke-width=".4"/>
<path d="M287.8 176l.5 .5-.5 .5-.5-.5z" fill="#004000"/>
<path d="M265.9 126.3l1 2.5h-2zM265.9 128.8v2.5" fill="none" stroke="#004000" stroke-width=".4"/>
<path d="M257.9 133.8l.4-.2-.5 .5zM258.3 133.6l.4 .2 .1 .3zM258.8 134.1l-.1 .3-.4 .2zM257.8 134.1l.5 .5-.3-.1z" fill="#004000" stroke="#004000" stroke-width=".4"/>
<path d="M257.8 134.1l.5-.5 .5 .5-.5 .5z" fill="#004000"/>
<path d="M265.6 133.7l.3-.1-.5 .5zM265.9 133.6l.3 .1 .2 .4zM265.9 134.6l.5-.5-.2 .4zM265.4 134.1l.5 .5-.3-.1z" fill="#004000" stroke="#004000" stroke-width=".4"/>
<path d="M265.9 133.6l.5 .5-.5 .5-.5-.5z" fill="#004000"/>
<path d="M272.2 133.7l.3-.1-.5 .5zM272.5 133.6l.3 .1 .2 .4zM272.5 134.6l.5-.5-.2 .4zM272 134.1l.5 .5-.3-.1z" fill="#004000" stroke="#004000" stroke-width=".4"/>
<path d="M272.5 133.6l.5 .5-.5 .5-.5-.5z" fill="#004000"/>
<path d="M218.2 118.2h105.1v68h-105.1z" fill="none" stroke="#000" stroke-width=".4"/>
<g font-size="3.9" fill="#800000">
<text x="56.5" y="50.1">Дисплей Nextion</text>
<text x="229.1" y="102.7">Дисплей TFT 2,4 - 7.0</text>
</g>
<text font-size="3.2" fill="#000080" x="277.3" y="248.1">ProteusGreenhouse0_6.pdsprj</text>
<g font-size="2.8">
<text x="87.5" y="24.9">R135</text>
<text x="107.6" y="29.7">J24</text>
<text x="242.1" y="26.7">XS8</text>
<text x="87.5" y="32.5">R136</text>
<text x="292.9" y="50.8">R83</text>
<text x="292.9" y="53.6">R82</text>
<text x="213" y="58">R16</text>
<text x="292.9" y="56.1">R80</text>
<text x="292.9" y="58.7">R85</text>
<text x="292.9" y="61.2">R78</text>
<text x="292.9" y="63.7">R76</text>
<text x="57.3" y="66.2">LCD1</text>
<text x="213.3" y="67.3">RV1</text>
<text x="292.9" y="66.3">R120</text>
<text x="292.9" y="68.8">R119</text>
<text x="292.9" y="71.4">R41</text>
<text x="292.9" y="73.9">R40</text>
<text x="244.5" y="141.8">R122</text>
<text x="260.8" y="141.8">R123</text>
<text x="275" y="141.8">R124</text>
<text x="290.3" y="141.8">R129</text>
<text x="244.5" y="154.2">D38</text>
<text x="260.5" y="154">D39</text>
<text x="274.2" y="154">D40</text>
<text x="289.7" y="154">D41</text>
</g>
<g font-size="2.5" fill="#000080">
<text x="251.2" y="228.3">12.03.2017</text>
<text x="251.6" y="233.5">16:36:58</text>
</g>
<g font-size="2.1" fill="#000080">
<text x="24.3" y="4.2">A</text>
<text x="61.4" y="4.2">B</text>
<text x="98.4" y="4.2">C</text>
<text x="135.5" y="4.2">D</text>
<text x="172.6" y="4.2">E</text>
<text x="209.7" y="4.2">F</text>
<text x="246.6" y="4.2">G</text>
<text x="283.8" y="4.2">H</text>
<text x="320.9" y="4.2">J</text>
<text x="357.9" y="4.2">K</text>
<text x="3.3" y="19.2">0</text>
<text x="379.1" y="19.2">0</text>
<text x="3.3" y="43.6">1</text>
<text x="379.1" y="43.6">1</text>
<text x="3.3" y="68">2</text>
<text x="379.1" y="68.2">2</text>
<text x="3.3" y="92.4">3</text>
<text x="379.1" y="92.4">3</text>
<text x="3.3" y="116.8">4</text>
<text x="379.1" y="116.8">4</text>
<text x="3.3" y="141">5</text>
<text x="379.1" y="141">5</text>
<text x="3.3" y="165.4">6</text>
<text x="379.1" y="165.4">6</text>
<text x="3.3" y="189.8">7</text>
<text x="379.1" y="189.8">7</text>
<text x="3.3" y="214.2">8</text>
<text x="379.1" y="214.2">8</text>
<text x="3.3" y="238.6">9</text>
<text x="379.1" y="238.6">9</text>
<text x="254.9" y="248.4">1,0</text>
<text x="340.2" y="248.4">8</text>
<text x="361.1" y="248.4">8</text>
<text x="24" y="253.3">A</text>
<text x="61.1" y="253.3">B</text>
<text x="98.2" y="253.3">C</text>
<text x="135.3" y="253.3">D</text>
<text x="172.4" y="253.3">E</text>
<text x="209.4" y="253.3">F</text>
<text x="246.3" y="253.3">G</text>
<text x="283.5" y="253.3">H</text>
<text x="320.7" y="253.3">J</text>
<text x="357.7" y="253.3">K</text>
</g>
<g font-size="1.8">
<text x="76.5" y="26.2">RXD3</text>
<text x="87.5" y="30">10</text>
<text x="226.8" y="29.5">GND</text>
<text x="238.8" y="29.7">1</text>
<text x="252.5" y="29.7">21</text>
<text x="257.3" y="29.5">DB0</text>
<text x="76.8" y="33.8">TXD3</text>
<text x="104.2" y="32.8">1</text>
<text x="104.2" y="35.3">2</text>
<text x="226.8" y="32">VCC/VDD</text>
<text x="238.8" y="32.2">2</text>
<text x="238.8" y="34.8">3</text>
<text x="252.5" y="32.2">22</text>
<text x="252.5" y="34.8">23</text>
<text x="257.3" y="32">DB1</text>
<text x="257.3" y="34.6">DB2</text>
<text x="87.5" y="37.6">10</text>
<text x="94.3" y="37.6">VCC/VDD</text>
<text x="94.6" y="40.2">GND</text>
<text x="104.2" y="37.8">3</text>
<text x="104.2" y="40.4">4</text>
<text x="208" y="41.8">VCC/VDD</text>
<text x="226.8" y="37.1">RS</text>
<text x="226.8" y="39.9">WR</text>
<text x="238.8" y="37.3">4</text>
<text x="238.8" y="39.9">5</text>
<text x="252.5" y="37.3">24</text>
<text x="252.5" y="39.9">25</text>
<text x="257.3" y="37.1">DB3</text>
<text x="257.3" y="39.7">DB4</text>
<text x="107.6" y="45.5">RJ-4U</text>
<text x="226.8" y="42.2">+3.3V</text>
<text x="226.8" y="44.7">DB8</text>
<text x="226.8" y="47.3">DB9</text>
<text x="238.8" y="42.4">6</text>
<text x="238.8" y="44.9">7</text>
<text x="238.8" y="47.5">8</text>
<text x="252.5" y="42.4">26</text>
<text x="252.5" y="44.9">27</text>
<text x="252.5" y="47.5">28</text>
<text x="257.3" y="42.2">DB5</text>
<text x="257.3" y="44.7">DB6</text>
<text x="257.3" y="47.3">DB7</text>
<text x="226.8" y="49.8">DB10</text>
<text x="226.8" y="52.4">DB11</text>
<text x="237.8" y="52.6">10</text>
<text x="238.8" y="50">9</text>
<text x="252.5" y="50">29</text>
<text x="252.5" y="52.6">30</text>
<text x="257.3" y="49.8">D_CLK</text>
<text x="257.3" y="52.4">D_CS</text>
<text x="284.5" y="49.8">PWM6</text>
<text x="284.5" y="52.4">PWM5</text>
<text x="300.5" y="50.9">10K</text>
<text x="300.5" y="53.4">10K</text>
<text x="226.8" y="60">DB14</text>
<text x="226.8" y="57.4">DB13</text>
<text x="226.8" y="54.9">DB12</text>
<text x="237.8" y="55.1">11</text>
<text x="237.8" y="57.6">12</text>
<text x="252.5" y="55.1">31</text>
<text x="252.5" y="57.6">32</text>
<text x="257.3" y="54.9">D_DIN</text>
<text x="257.3" y="57.4">D_BUSY</text>
<text x="257.3" y="60">D_OUT</text>
<text x="284.5" y="54.9">PWM4</text>
<text x="284.5" y="57.4">PWM7</text>
<text x="284.5" y="60">PWM3</text>
<text x="300.5" y="55.9">10K</text>
<text x="300.5" y="58.5">10K</text>
<text x="213" y="60.9">1K</text>
<text x="226.8" y="65.1">CS</text>
<text x="226.8" y="62.5">DB15</text>
<text x="237.8" y="60.2">13</text>
<text x="237.8" y="62.7">14</text>
<text x="237.8" y="65.3">15</text>
<text x="252.5" y="60.2">33</text>
<text x="252.5" y="62.7">34</text>
<text x="252.5" y="65.3">35</text>
<text x="257.3" y="62.5">D_IRQ</text>
<text x="284.5" y="62.5">PWM2</text>
<text x="284.5" y="65.1">SD_OUT</text>
<text x="300.5" y="61">10K</text>
<text x="300.5" y="63.6">10K</text>
<text x="57.3" y="69">ST7920</text>
<text x="226.8" y="70.1">RE_SCH</text>
<text x="226.8" y="67.6">F_CS</text>
<text x="237.8" y="67.8">16</text>
<text x="237.8" y="70.3">17</text>
<text x="252.5" y="67.8">36</text>
<text x="252.5" y="70.3">37</text>
<text x="284.5" y="67.6">SD_SCK</text>
<text x="284.5" y="70.1">SD_DIN</text>
<text x="300.5" y="66.1">10K</text>
<text x="300.5" y="68.6">10K</text>
<text x="300.5" y="71.2">10K</text>
<text x="226.8" y="75.2">LED_A</text>
<text x="237.8" y="72.9">18</text>
<text x="237.8" y="75.4">19</text>
<text x="237.8" y="78">20</text>
<text x="252.5" y="72.9">38</text>
<text x="252.5" y="75.4">39</text>
<text x="252.5" y="78">40</text>
<text x="284.5" y="72.7">SD_CS</text>
<text x="300.5" y="73.7">10K</text>
<text x="242.1" y="83.1">CONN-DIL40</text>
<text x="213.3" y="85.6">10K</text>
<text x="60.6" y="104.2" transform="rotate(-90 60.6 104.2)">VSS</text>
<text x="63.2" y="104.2" transform="rotate(-90 63.2 104.2)">VDD</text>
<text x="65.7" y="104.2" transform="rotate(-90 65.7 104.2)">VO</text>
<text x="68.2" y="104.2" transform="rotate(-90 68.2 104.2)">RS</text>
<text x="70.8" y="104.2" transform="rotate(-90 70.8 104.2)">R/W</text>
<text x="73.3" y="104.2" transform="rotate(-90 73.3 104.2)">E</text>
<text x="75.9" y="104.2" transform="rotate(-90 75.9 104.2)">D0</text>
<text x="78.4" y="104.2" transform="rotate(-90 78.4 104.2)">D1</text>
<text x="80.9" y="104.2" transform="rotate(-90 80.9 104.2)">D2</text>
<text x="83.5" y="104.2" transform="rotate(-90 83.5 104.2)">D3</text>
<text x="86" y="104.2" transform="rotate(-90 86 104.2)">D4</text>
<text x="88.6" y="104.2" transform="rotate(-90 88.6 104.2)">D5</text>
<text x="91.1" y="104.2" transform="rotate(-90 91.1 104.2)">D6</text>
<text x="93.6" y="104.2" transform="rotate(-90 93.6 104.2)">D7</text>
<text x="96.2" y="104.2" transform="rotate(-90 96.2 104.2)">PSB</text>
<text x="98.7" y="104.2" transform="rotate(-90 98.7 104.2)">NC</text>
<text x="101.3" y="104.2" transform="rotate(-90 101.3 104.2)">RST</text>
<text x="103.8" y="104.2" transform="rotate(-90 103.8 104.2)">VOUT</text>
<text x="106.3" y="104.2" transform="rotate(-90 106.3 104.2)">BLA</text>
<text x="108.9" y="104.2" transform="rotate(-90 108.9 104.2)">BLK</text>
<text x="59.4" y="109" transform="rotate(-90 59.4 109)">1</text>
<text x="62" y="109" transform="rotate(-90 62 109)">2</text>
<text x="64.5" y="109" transform="rotate(-90 64.5 109)">3</text>
<text x="67" y="109" transform="rotate(-90 67 109)">4</text>
<text x="69.6" y="109" transform="rotate(-90 69.6 109)">5</text>
<text x="72.1" y="109" transform="rotate(-90 72.1 109)">6</text>
<text x="74.7" y="109" transform="rotate(-90 74.7 109)">7</text>
<text x="77.2" y="109" transform="rotate(-90 77.2 109)">8</text>
<text x="79.7" y="109" transform="rotate(-90 79.7 109)">9</text>
<text x="82.3" y="110" transform="rotate(-90 82.3 110)">10</text>
<text x="84.8" y="110" transform="rotate(-90 84.8 110)">11</text>
<text x="87.4" y="110" transform="rotate(-90 87.4 110)">12</text>
<text x="89.9" y="110" transform="rotate(-90 89.9 110)">13</text>
<text x="92.4" y="110" transform="rotate(-90 92.4 110)">14</text>
<text x="95" y="110" transform="rotate(-90 95 110)">15</text>
<text x="97.5" y="110" transform="rotate(-90 97.5 110)">16</text>
<text x="100.1" y="110" transform="rotate(-90 100.1 110)">17</text>
<text x="102.6" y="110" transform="rotate(-90 102.6 110)">18</text>
<text x="105.1" y="110" transform="rotate(-90 105.1 110)">19</text>
<text x="107.7" y="110" transform="rotate(-90 107.7 110)">20</text>
<text x="59.2" y="119" transform="rotate(-90 59.2 119)">GND</text>
<text x="61.8" y="118.4" transform="rotate(-90 61.8 118.4)">VCC</text>
<text x="66.8" y="119" transform="rotate(-90 66.8 119)">45</text>
<text x="69.4" y="119.2" transform="rotate(-90 69.4 119.2)">51</text>
<text x="71.9" y="119" transform="rotate(-90 71.9 119)">52</text>
<text x="94.8" y="118.4" transform="rotate(-90 94.8 118.4)">GND</text>
<text x="104.9" y="118.7" transform="rotate(-90 104.9 118.7)">44</text>
<text x="107.5" y="118.7" transform="rotate(-90 107.5 118.7)">GND</text>
<text x="266.5" y="125" transform="rotate(-90 266.5 125)">VCC</text>
<text x="244.5" y="144.6">1.0K</text>
<text x="260.8" y="144.6">1.0K</text>
<text x="275" y="144.6">1.0K</text>
<text x="290.3" y="144.6">1.0K</text>
<text x="241.4" y="153.7" transform="rotate(-90 241.4 153.7)">A</text>
<text x="257.7" y="153.7" transform="rotate(-90 257.7 153.7)">A</text>
<text x="271.9" y="153.7" transform="rotate(-90 271.9 153.7)">A</text>
<text x="287.2" y="153.7" transform="rotate(-90 287.2 153.7)">A</text>
<text x="241.4" y="162.5" transform="rotate(-90 241.4 162.5)">K</text>
<text x="244.3" y="164.8">Green</text>
<text x="245.3" y="162.6">LED</text>
<text x="257.7" y="162.5" transform="rotate(-90 257.7 162.5)">K</text>
<text x="260.8" y="165.1">Yellow</text>
<text x="261.8" y="162.9">LED</text>
<text x="271.9" y="162.5" transform="rotate(-90 271.9 162.5)">K</text>
<text x="275.3" y="162.6">LED</text>
<text x="275.6" y="165.1">Red</text>
<text x="287.2" y="162.5" transform="rotate(-90 287.2 162.5)">K</text>
<text x="290.8" y="162.9">LED</text>
<text x="290.8" y="165.1">Blue</text>
<text x="241.2" y="172.7" transform="rotate(-90 241.2 172.7)">U6-A0</text>
<text x="257.5" y="173.2" transform="rotate(-90 257.5 173.2)">U6-A1</text>
<text x="271.7" y="173" transform="rotate(-90 271.7 173)">U6-A2</text>
<text x="287" y="173" transform="rotate(-90 287 173)">U6-A3</text>
</g>
<g font-size="1.8" fill="#000080">
<text x="14.1" y="45.8" transform="rotate(-90 14.1 45.8)">Перв. примен.</text>
<text x="14.1" y="105.5" transform="rotate(-90 14.1 105.5)">Справ. №</text>
<text x="14.1" y="164.8" transform="rotate(-90 14.1 164.8)">Инв. № дубл.</text>
<text x="14.1" y="189.5" transform="rotate(-90 14.1 189.5)">Взаим. инв. №</text>
<text x="14.1" y="218.4" transform="rotate(-90 14.1 218.4)">Подп. и дата</text>
<text x="195.3" y="223.5">Изм.</text>
<text x="194.3" y="228.3">Разраб.</text>
<text x="195.3" y="233.4">Пров.</text>
<text x="202.7" y="228.4">Мосейчук А.В.</text>
<text x="333" y="228.3">Лит.</text>
<text x="195.3" y="238.3">Т.контр</text>
<text x="14.1" y="245.6" transform="rotate(-90 14.1 245.6)">Инв. № подп.</text>
<text x="195.6" y="243.1">Н.контр</text>
</g>
</svg>
